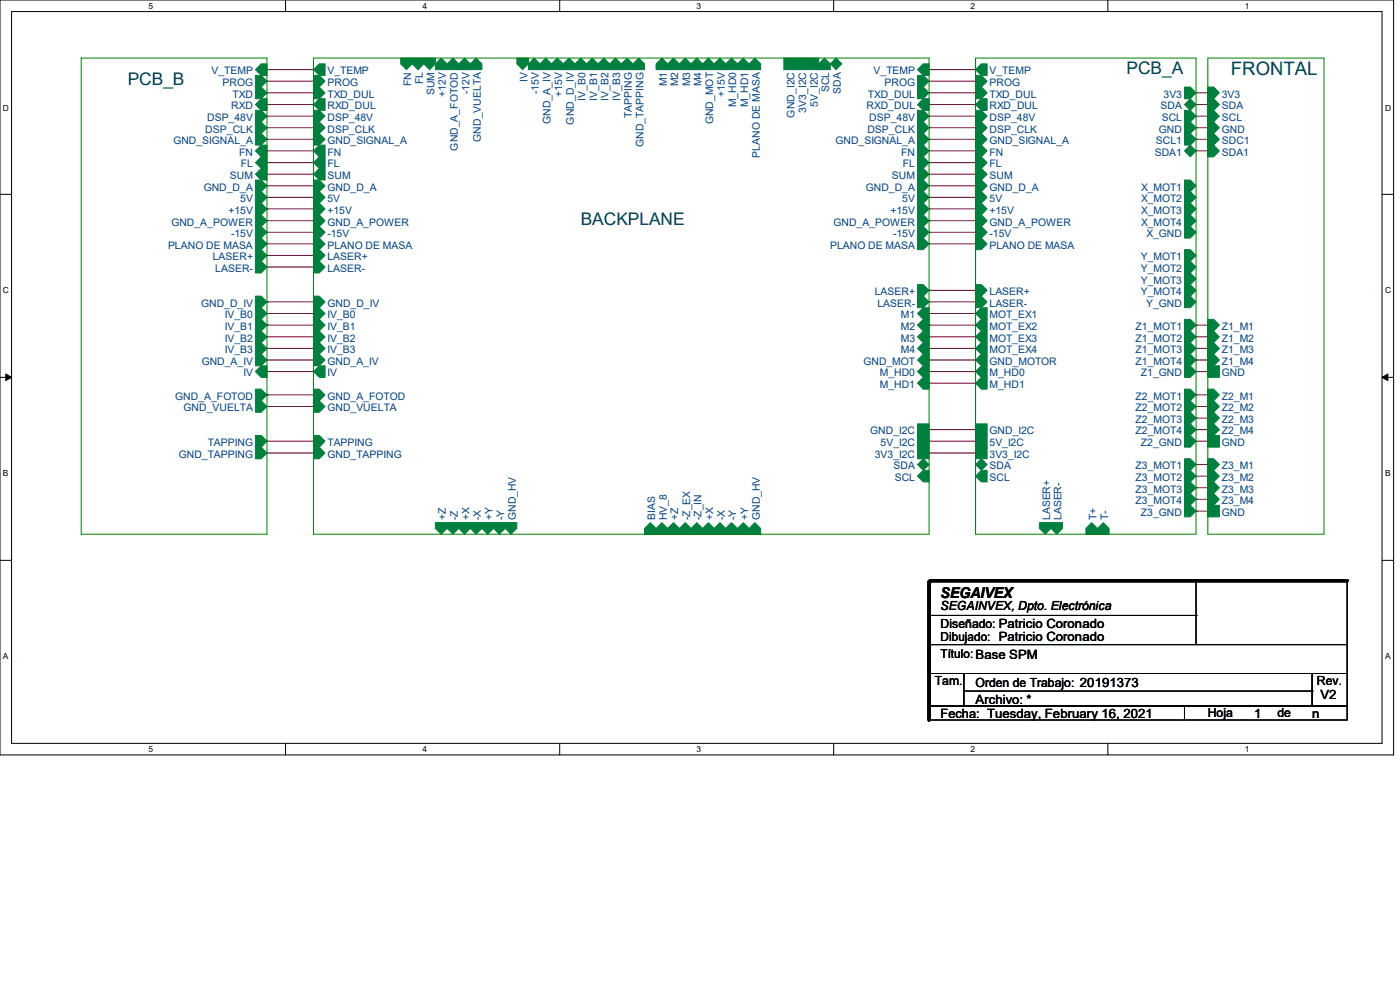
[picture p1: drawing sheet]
<svg xmlns="http://www.w3.org/2000/svg" width="297mm" height="210mm" viewBox="0 0 297 210" stroke-linecap="round" stroke-linejoin="round" font-family="sans-serif">
<path d="M0 0h295.7v160.1h-295.7zM2.5 2.5h290.7v155.2h-290.7z" fill="none" stroke="#000" stroke-width=".21"/>
<g fill="#fff">
<path d="M31.5 .3h1v1.9h-1z"/>
<path d="M31.5 157.9h1v2h-1z"/>
</g>
<path d="M60.6 0v2.5M60.6 157.7v2.4" fill="none" stroke="#000" stroke-width=".21"/>
<g fill="#fff">
<path d="M89.6 .3h1v1.9h-1z"/>
<path d="M89.6 157.9h1v2h-1z"/>
</g>
<path d="M118.7 0v2.5M118.7 157.7v2.4" fill="none" stroke="#000" stroke-width=".21"/>
<g fill="#fff">
<path d="M147.8 .3h1v1.9h-1z"/>
<path d="M147.8 157.9h1v2h-1z"/>
</g>
<path d="M176.9 0v2.5M176.9 157.7v2.4" fill="none" stroke="#000" stroke-width=".21"/>
<g fill="#fff">
<path d="M205.9 .3h1v1.9h-1z"/>
<path d="M205.9 157.9h1v2h-1z"/>
</g>
<path d="M235 0v2.5M235 157.7v2.4" fill="none" stroke="#000" stroke-width=".21"/>
<g fill="#fff">
<path d="M264.1 .3h.9v1.9h-.9z"/>
<path d="M264.1 157.9h.9v2h-.9z"/>
<path d="M.6 21.8h1.3v2h-1.3z"/>
<path d="M293.8 21.8h1.3v2h-1.3z"/>
<path d="M.6 60.6h1.3v2h-1.3z"/>
<path d="M293.8 60.6h1.3v2h-1.3z"/>
</g>
<path d="M0 41.2h2.5M293.2 41.2h2.5" fill="none" stroke="#000" stroke-width=".21"/>
<g fill="#fff">
<path d="M.6 99.4h1.2v2h-1.2z"/>
<path d="M293.8 99.4h1.2v2h-1.2z"/>
</g>
<path d="M0 80.1h2.5M293.2 80.1h2.5" fill="none" stroke="#000" stroke-width=".21"/>
<path d="M1.2 79.3l1.3 .8-1.3 .6zM293.2 80.1l1.2-.8v1.4z" fill="#000" stroke="#000" stroke-width=".21"/>
<g fill="#fff">
<path d="M.6 138.3h1.2v2h-1.2z"/>
<path d="M293.8 138.3h1.2v2h-1.2z"/>
</g>
<g fill="none" stroke="#000" stroke-width=".21">
<path d="M0 118.9h2.5M293.2 118.9h2.5M196.8 136.7h89v6.2h-89zM197.1 123.2h88.7v13.5h-88.7zM197.1 130.6h56.6M253.7 130.6h.1M253.7 136.7h.1M253.7 123.2v13.5M197.1 142.9h7.4v6.9h-7.4zM197.1 149.8h54.2v2.9h-54.2zM204.5 142.9h73.9v6.9h-73.9zM204.5 146.6h73.9"/>
<path d="M251.3 149.8h34.5v2.9h-34.5zM278.4 142.9h7.4v6.9h-7.4zM278.4 146.6h.1"/>
</g>
<g fill="none" stroke="#800040" stroke-width=".21">
<path d="M56.6 14.8h.1M56.6 19.7h.1M56.6 17.2h.1M56.6 14.8h9.9M56.6 19.7h9.9M56.6 17.2h9.9M197.1 14.8h.1M197.1 19.7h.1M197.1 17.2h.1M197.1 14.8h9.9M197.1 19.7h9.9M197.1 17.2h9.9"/>
<path d="M253.7 19.7h.1M253.7 19.7h2.5M56.6 34.5h.1M56.6 24.6h.1M56.6 27.1h.1M56.6 32h.1M56.6 37h.1M56.6 22.2h.1M56.6 39.4h.1M56.6 29.5h.1M56.6 34.5h9.9M56.6 24.6h9.9"/>
<path d="M56.6 27.1h9.9M56.6 32h9.9M56.6 37h9.9M56.6 22.2h9.9M56.6 39.4h9.9M56.6 29.5h9.9M197.1 34.5h.1M197.1 32h.1M197.1 37h.1M197.1 24.6h.1M197.1 27.1h.1M197.1 22.2h.1"/>
<path d="M197.1 39.4h.1M197.1 29.5h.1M197.1 34.5h9.9M197.1 24.6h9.9M197.1 27.1h9.9M197.1 32h9.9M197.1 37h9.9M197.1 22.2h9.9M197.1 39.4h9.9M197.1 29.5h9.9M253.7 22.2h.1M253.7 24.6h.1"/>
<path d="M253.7 27.1h.1M253.7 29.5h.1M253.7 32h.1M253.7 24.6h2.5M253.7 27.1h2.5M253.7 32h2.5M253.7 22.2h2.5M253.7 29.5h2.5M56.6 41.9h.1M56.6 49.3h.1M56.6 44.3h.1M56.6 46.8h.1"/>
<path d="M56.6 51.7h.1M56.6 54.2h.1M56.6 56.6h.1M56.6 41.9h9.9M56.6 49.3h9.9M56.6 44.3h9.9M56.6 46.8h9.9M56.6 51.7h9.9M56.6 54.2h9.9M56.6 56.6h9.9M197.1 49.3h.1M197.1 41.9h.1"/>
<path d="M197.1 44.3h.1M197.1 46.8h.1M197.1 51.7h.1M197.1 41.9h9.9M197.1 49.3h9.9M197.1 44.3h9.9M197.1 46.8h9.9M197.1 51.7h9.9M56.6 64.1h.1M56.6 71.5h.1M56.6 66.5h.1M56.6 78.8h.1"/>
<path d="M56.6 69h.1M56.6 76.4h.1M56.6 73.9h.1M56.6 64.1h9.9M56.6 71.5h9.9M56.6 66.5h9.9M56.6 78.8h9.9M56.6 69h9.9M56.6 76.4h9.9M56.6 73.9h9.9M197.1 66.5h.1M197.1 69h.1"/>
<path d="M197.1 71.5h.1M197.1 73.9h.1M197.1 76.4h.1M197.1 78.8h.1M197.1 64.1h.1M197.1 61.6h.1M197.1 64.1h9.9M197.1 71.5h9.9M197.1 66.5h9.9M197.1 78.8h9.9M197.1 69h9.9M197.1 76.4h9.9"/>
<path d="M197.1 73.9h9.9M197.1 61.6h9.9M253.7 69h.1M253.7 71.5h.1M253.7 73.9h.1M253.7 76.4h.1M253.7 78.8h.1M253.7 71.5h2.5M253.7 78.8h2.5M253.7 69h2.5M253.7 76.4h2.5M253.7 73.9h2.5"/>
<path d="M56.6 86.2h.1M56.6 83.8h.1M56.6 93.6h.1M56.6 96.1h.1M56.6 86.2h9.9M56.6 83.8h9.9M56.6 93.6h9.9M56.6 96.1h9.9M197.1 81.3h.1M197.1 91.1h.1M197.1 93.6h.1M197.1 96.1h.1"/>
<path d="M197.1 93.6h9.9M197.1 96.1h9.9M197.1 81.3h9.9M197.1 91.1h9.9M253.7 83.8h.1M253.7 86.2h.1M253.7 88.7h.1M253.7 91.1h.1M253.7 93.6h.1M253.7 98.6h.1M253.7 86.2h2.5M253.7 83.8h2.5"/>
<path d="M253.7 93.6h2.5M253.7 88.7h2.5M253.7 91.1h2.5M253.7 98.6h2.5M253.7 103.5h.1M253.7 108.4h.1M253.7 105.9h.1M253.7 101h.1M253.7 103.5h2.5M253.7 108.4h2.5M253.7 105.9h2.5M253.7 101h2.5"/>
</g>
<path d="M197.1 123.4v29.3M197.4 123.2h88.4" fill="none" stroke="#000" stroke-width=".72"/>
<g fill="#000">
<circle cx="197.1" cy="123.4" r=".36"/>
<circle cx="197.4" cy="123.2" r=".36"/>
</g>
<g fill="#008040" stroke="#008040" stroke-width=".21">
<path d="M207 66.5l1.2-1.2h1.2v2.4h-1.2z" fill-rule="evenodd"/>
<path d="M207 69l1.2-1.3h1.2v2.5h-1.2z" fill-rule="evenodd"/>
<path d="M207 71.5l1.2-1.3h1.2v2.5h-1.2z" fill-rule="evenodd"/>
<path d="M207 73.9l1.2-1.2h1.2v2.4h-1.2z" fill-rule="evenodd"/>
<path d="M207 33.3h1.2l1.2 1.2-1.2 1.2h-1.2z" fill-rule="evenodd"/>
<path d="M207 30.8h1.2l1.2 1.2-1.2 1.3h-1.2z" fill-rule="evenodd"/>
<path d="M207 35.7h1.2l1.2 1.3-1.2 1.2h-1.2z" fill-rule="evenodd"/>
<path d="M207 48h1.2l1.2 1.3-1.2 1.2h-1.2z" fill-rule="evenodd"/>
<path d="M207 40.6h1.2l1.2 1.3-1.2 1.2h-1.2z" fill-rule="evenodd"/>
<path d="M207 43.1h1.2l1.2 1.2-1.2 1.3h-1.2z" fill-rule="evenodd"/>
<path d="M207 23.4h1.2l1.2 1.2-1.2 1.3h-1.2z" fill-rule="evenodd"/>
<path d="M207 25.9h1.2l1.2 1.2-1.2 1.2h-1.2z" fill-rule="evenodd"/>
<path d="M207 14.8l1.2-1.3h1.2v2.5h-1.2z" fill-rule="evenodd"/>
<path d="M207 76.4l1.2-1.3h1.2v2.5h-1.2z" fill-rule="evenodd"/>
<path d="M207 78.8l1.2-1.2h1.2v2.5h-1.2z" fill-rule="evenodd"/>
<path d="M207 81.3l1.2-1.2h1.2v2.4h-1.2z" fill-rule="evenodd"/>
<path d="M251.3 18.5h1.2l1.2 1.2-1.2 1.3h-1.2z" fill-rule="evenodd"/>
<path d="M251.3 25.9h1.2l1.2 1.2-1.2 1.2h-1.2z" fill-rule="evenodd"/>
<path d="M251.3 23.4h1.2l1.2 1.2-1.2 1.3h-1.2z" fill-rule="evenodd"/>
<path d="M251.3 22.2l1.2-1.2 1.2 1.2-1.2 1.2z" fill-rule="evenodd"/>
<path d="M207 18.5h1.2l1.2 1.2-1.2 1.3h-1.2z" fill-rule="evenodd"/>
<path d="M207 22.2l1.2-1.2h1.2v2.4h-1.2z" fill-rule="evenodd"/>
<path d="M251.3 53h1.2l1.2 1.2-1.2 1.2h-1.2z" fill-rule="evenodd"/>
<path d="M251.3 55.4h1.2l1.2 1.2-1.2 1.3h-1.2z" fill-rule="evenodd"/>
<path d="M251.3 57.9h1.2l1.2 1.2-1.2 1.3h-1.2z" fill-rule="evenodd"/>
<path d="M251.3 60.4h1.2l1.2 1.2-1.2 1.2h-1.2z" fill-rule="evenodd"/>
<path d="M251.3 62.8h1.2l1.2 1.3-1.2 1.2h-1.2z" fill-rule="evenodd"/>
<path d="M251.3 38.2h1.2l1.2 1.2-1.2 1.2h-1.2z" fill-rule="evenodd"/>
<path d="M251.3 40.6h1.2l1.2 1.3-1.2 1.2h-1.2z" fill-rule="evenodd"/>
<path d="M251.3 43.1h1.2l1.2 1.2-1.2 1.3h-1.2z" fill-rule="evenodd"/>
<path d="M251.3 45.6h1.2l1.2 1.2-1.2 1.2h-1.2z" fill-rule="evenodd"/>
<path d="M251.3 48h1.2l1.2 1.3-1.2 1.2h-1.2z" fill-rule="evenodd"/>
<path d="M251.3 82.5h1.2l1.2 1.3-1.2 1.2h-1.2z" fill-rule="evenodd"/>
<path d="M251.3 85h1.2l1.2 1.2-1.2 1.3h-1.2z" fill-rule="evenodd"/>
<path d="M251.3 87.5h1.2l1.2 1.2-1.2 1.2h-1.2z" fill-rule="evenodd"/>
<path d="M251.3 89.9h1.2l1.2 1.2-1.2 1.3h-1.2z" fill-rule="evenodd"/>
<path d="M251.3 92.4h1.2l1.2 1.2-1.2 1.3h-1.2z" fill-rule="evenodd"/>
<path d="M251.3 97.3h1.2l1.2 1.3-1.2 1.2h-1.2z" fill-rule="evenodd"/>
<path d="M251.3 99.8h1.2l1.2 1.2-1.2 1.2h-1.2z" fill-rule="evenodd"/>
<path d="M251.3 102.2h1.2l1.2 1.3-1.2 1.2h-1.2z" fill-rule="evenodd"/>
<path d="M251.3 104.7h1.2l1.2 1.2-1.2 1.3h-1.2z" fill-rule="evenodd"/>
<path d="M251.3 107.2h1.2l1.2 1.2-1.2 1.2h-1.2z" fill-rule="evenodd"/>
<path d="M251.3 67.7h1.2l1.2 1.3-1.2 1.2h-1.2z" fill-rule="evenodd"/>
<path d="M251.3 70.2h1.2l1.2 1.3-1.2 1.2h-1.2z" fill-rule="evenodd"/>
<path d="M251.3 72.7h1.2l1.2 1.2-1.2 1.2h-1.2z" fill-rule="evenodd"/>
<path d="M251.3 75.1h1.2l1.2 1.3-1.2 1.2h-1.2z" fill-rule="evenodd"/>
<path d="M251.3 77.6h1.2l1.2 1.2-1.2 1.3h-1.2z" fill-rule="evenodd"/>
<path d="M207 16h1.2l1.2 1.2-1.2 1.3h-1.2z" fill-rule="evenodd"/>
<path d="M207 38.2h1.2l1.2 1.2-1.2 1.2h-1.2z" fill-rule="evenodd"/>
<path d="M207 28.3h1.2l1.2 1.2-1.2 1.3h-1.2z" fill-rule="evenodd"/>
<path d="M207 45.6h1.2l1.2 1.2-1.2 1.2h-1.2z" fill-rule="evenodd"/>
<path d="M207 62.8h1.2l1.2 1.3-1.2 1.2h-1.2z" fill-rule="evenodd"/>
<path d="M207 60.4h1.2l1.2 1.2-1.2 1.2h-1.2z" fill-rule="evenodd"/>
<path d="M207 50.5h1.2l1.2 1.2-1.2 1.3h-1.2z" fill-rule="evenodd"/>
<path d="M230.4 112.1l1.2-1.2 1.2 1.2v1.2h-2.4z" fill-rule="evenodd"/>
<path d="M232.8 112.1l1.3-1.2 1.2 1.2v1.2h-2.5z" fill-rule="evenodd"/>
<path d="M251.3 32l1.2-1.2 1.2 1.2-1.2 1.3z" fill-rule="evenodd"/>
<path d="M251.3 28.3h1.2l1.2 1.2-1.2 1.3h-1.2z" fill-rule="evenodd"/>
<path d="M223 110.9h2.4v1.2l-1.2 1.2-1.2-1.2z" fill-rule="evenodd"/>
<path d="M220.5 110.9h2.5v1.2l-1.3 1.2-1.2-1.2z" fill-rule="evenodd"/>
<path d="M207 98.6l1.2-1.3 1.2 1.3-1.2 1.2z" fill-rule="evenodd"/>
<path d="M207 101l1.2-1.2h1.2v2.4h-1.2z" fill-rule="evenodd"/>
<path d="M207 89.9h2.4v2.5h-2.4z" fill-rule="evenodd"/>
<path d="M207 92.4h2.4v2.5h-2.4z" fill-rule="evenodd"/>
<path d="M207 94.9h2.4v2.4h-2.4z" fill-rule="evenodd"/>
<path d="M194.6 14.8l1.3-1.3h1.2v2.5h-1.2z" fill-rule="evenodd"/>
<path d="M194.6 45.6h1.3l1.2 1.2-1.2 1.2h-1.3z" fill-rule="evenodd"/>
<path d="M194.6 43.1h1.3l1.2 1.2-1.2 1.3h-1.3z" fill-rule="evenodd"/>
<path d="M194.6 48h1.3l1.2 1.3-1.2 1.2h-1.3z" fill-rule="evenodd"/>
<path d="M194.6 40.6h1.3l1.2 1.3-1.2 1.2h-1.3z" fill-rule="evenodd"/>
<path d="M194.6 18.5h1.3l1.2 1.2-1.2 1.3h-1.3z" fill-rule="evenodd"/>
<path d="M194.6 22.2l1.3-1.2h1.2v2.4h-1.2z" fill-rule="evenodd"/>
<path d="M194.6 30.8h1.3l1.2 1.2-1.2 1.3h-1.3z" fill-rule="evenodd"/>
<path d="M194.6 23.4h1.3l1.2 1.2-1.2 1.3h-1.3z" fill-rule="evenodd"/>
<path d="M194.6 25.9h1.3l1.2 1.2-1.2 1.2h-1.3z" fill-rule="evenodd"/>
<path d="M194.6 35.7h1.3l1.2 1.3-1.2 1.2h-1.3z" fill-rule="evenodd"/>
<path d="M194.6 62.8h1.3l1.2 1.3-1.2 1.2h-1.3z" fill-rule="evenodd"/>
<path d="M194.6 60.4h1.3l1.2 1.2-1.2 1.2h-1.3z" fill-rule="evenodd"/>
<path d="M66.5 40.6h1.2l1.3 1.3-1.3 1.2h-1.2z" fill-rule="evenodd"/>
<path d="M66.5 48h1.2l1.3 1.3-1.3 1.2h-1.2z" fill-rule="evenodd"/>
<path d="M66.5 43.1h1.2l1.3 1.2-1.3 1.3h-1.2z" fill-rule="evenodd"/>
<path d="M66.5 70.2h1.2l1.3 1.3-1.3 1.2h-1.2z" fill-rule="evenodd"/>
<path d="M66.5 65.3h1.2l1.3 1.2-1.3 1.2h-1.2z" fill-rule="evenodd"/>
<path d="M66.5 55.4h1.2l1.3 1.2-1.3 1.3h-1.2z" fill-rule="evenodd"/>
<path d="M66.5 53h1.2l1.3 1.2-1.3 1.2h-1.2z" fill-rule="evenodd"/>
<path d="M66.5 67.7h1.2l1.3 1.3-1.3 1.2h-1.2z" fill-rule="evenodd"/>
<path d="M66.5 92.4h1.2l1.3 1.2-1.3 1.3h-1.2z" fill-rule="evenodd"/>
<path d="M66.5 18.5h1.2l1.3 1.2-1.3 1.3h-1.2z" fill-rule="evenodd"/>
<path d="M66.5 25.9h1.2l1.3 1.2-1.3 1.2h-1.2z" fill-rule="evenodd"/>
<path d="M66.5 23.4h1.2l1.3 1.2-1.3 1.3h-1.2z" fill-rule="evenodd"/>
<path d="M66.5 22.2l1.2-1.2h1.3v2.4h-1.3z" fill-rule="evenodd"/>
<path d="M66.5 45.6h1.2l1.3 1.2-1.3 1.2h-1.2z" fill-rule="evenodd"/>
<path d="M66.5 14.8l1.2-1.3h1.3v2.5h-1.3z" fill-rule="evenodd"/>
<path d="M66.5 85h1.2l1.3 1.2-1.3 1.3h-1.2z" fill-rule="evenodd"/>
<path d="M194.6 33.3h1.3l1.2 1.2-1.2 1.2h-1.3z" fill-rule="evenodd"/>
<path d="M194.6 69l1.3-1.3h1.2v2.5h-1.2z" fill-rule="evenodd"/>
<path d="M194.6 73.9l1.3-1.2h1.2v2.4h-1.2z" fill-rule="evenodd"/>
<path d="M194.6 71.5l1.3-1.3h1.2v2.5h-1.2z" fill-rule="evenodd"/>
<path d="M194.6 66.5l1.3-1.2h1.2v2.4h-1.2z" fill-rule="evenodd"/>
<path d="M141.6 13.5l1.3-1.2 1.2 1.2v1.3h-2.5z" fill-rule="evenodd"/>
<path d="M140.4 12.3l1.2 1.2v1.3h-2.4v-1.3z" fill-rule="evenodd"/>
<path d="M147.8 12.3l1.3 1.2v1.3h-2.5v-1.3z" fill-rule="evenodd"/>
<path d="M144.1 13.5l1.3-1.2 1.2 1.2v1.3h-2.5z" fill-rule="evenodd"/>
<path d="M149.1 13.5l1.2-1.2 1.2 1.2v1.3h-2.4z" fill-rule="evenodd"/>
<path d="M99.8 13.5l1.2-1.2 1.2 1.2v1.3h-2.4z" fill-rule="evenodd"/>
<path d="M87.5 12.3h2.4v1.2l-1.2 1.3-1.2-1.3z" fill-rule="evenodd"/>
<path d="M89.9 12.3h2.5v1.2l-1.3 1.3-1.2-1.3z" fill-rule="evenodd"/>
<path d="M85 12.3h2.5v1.2l-1.3 1.3-1.2-1.3z" fill-rule="evenodd"/>
<path d="M66.5 32l1.2-1.2h1.3v2.5h-1.3z" fill-rule="evenodd"/>
<path d="M66.5 37l1.2-1.3h1.3v2.5h-1.3z" fill-rule="evenodd"/>
<path d="M66.5 34.5l1.2-1.2h1.3v2.4h-1.3z" fill-rule="evenodd"/>
<path d="M194.6 81.3l1.3-1.2h1.2v2.4h-1.2z" fill-rule="evenodd"/>
<path d="M194.6 78.8l1.3-1.2h1.2v2.5h-1.2z" fill-rule="evenodd"/>
<path d="M194.6 76.4l1.3-1.3h1.2v2.5h-1.2z" fill-rule="evenodd"/>
<path d="M92.4 13.5l1.2-1.2 1.3 1.2v1.3h-2.5z" fill-rule="evenodd"/>
<path d="M94.9 13.5l1.2-1.2 1.2 1.2v1.3h-2.4z" fill-rule="evenodd"/>
<path d="M97.3 13.5l1.3-1.2 1.2 1.2v1.3h-2.5z" fill-rule="evenodd"/>
<path d="M122 13.5l1.2-1.2 1.2 1.2v1.3h-2.4z" fill-rule="evenodd"/>
<path d="M124.4 13.5l1.2-1.2 1.3 1.2v1.3h-2.5z" fill-rule="evenodd"/>
<path d="M126.9 13.5l1.2-1.2 1.2 1.2v1.3h-2.4z" fill-rule="evenodd"/>
<path d="M131.8 13.5l1.3-1.2 1.2 1.2v1.3h-2.5z" fill-rule="evenodd"/>
<path d="M109.6 12.3h2.5v1.2l-1.2 1.3-1.3-1.3z" fill-rule="evenodd"/>
<path d="M67.7 77.6h1.3v2.5h-1.3l-1.2-1.3z" fill-rule="evenodd"/>
<path d="M66.5 82.5h1.2l1.3 1.3-1.3 1.2h-1.2z" fill-rule="evenodd"/>
<path d="M66.5 62.8h1.2l1.3 1.3-1.3 1.2h-1.2z" fill-rule="evenodd"/>
<path d="M66.5 75.1h1.2l1.3 1.3-1.3 1.2h-1.2z" fill-rule="evenodd"/>
<path d="M66.5 50.5h1.2l1.3 1.2-1.3 1.3h-1.2z" fill-rule="evenodd"/>
<path d="M119.5 13.5l1.2-1.2 1.3 1.2v1.3h-2.5z" fill-rule="evenodd"/>
<path d="M135.5 12.3l1.2 1.2v1.3h-2.4v-1.3z" fill-rule="evenodd"/>
<path d="M66.5 16h1.2l1.3 1.2-1.3 1.3h-1.2z" fill-rule="evenodd"/>
<path d="M112.1 13.5l1.2-1.2 1.3 1.2v1.3h-2.5z" fill-rule="evenodd"/>
<path d="M117 13.5l1.2-1.2 1.3 1.2v1.3h-2.5z" fill-rule="evenodd"/>
<path d="M114.6 13.5l1.2-1.2 1.2 1.2v1.3h-2.4z" fill-rule="evenodd"/>
<path d="M154 13.5l1.2-1.2 1.3 1.2v1.3h-2.5z" fill-rule="evenodd"/>
<path d="M156.5 13.5l1.2-1.2 1.2 1.2v1.3h-2.4z" fill-rule="evenodd"/>
<path d="M66.5 38.2h1.2l1.3 1.2-1.3 1.2h-1.2z" fill-rule="evenodd"/>
<path d="M194.6 38.2h1.3l1.2 1.2-1.2 1.2h-1.3z" fill-rule="evenodd"/>
<path d="M66.5 28.3h1.2l1.3 1.2-1.3 1.3h-1.2z" fill-rule="evenodd"/>
<path d="M194.6 28.3h1.3l1.2 1.2-1.2 1.3h-1.3z" fill-rule="evenodd"/>
<path d="M194.6 50.5h1.3l1.2 1.2-1.2 1.3h-1.3z" fill-rule="evenodd"/>
<path d="M66.5 94.9h1.2l1.3 1.2-1.3 1.2h-1.2z" fill-rule="evenodd"/>
<path d="M194.6 16h1.3l1.2 1.2-1.2 1.3h-1.3z" fill-rule="evenodd"/>
<path d="M158.9 13.5l1.2-1.2 1.3 1.2v1.3h-2.5z" fill-rule="evenodd"/>
<path d="M66.5 72.7h1.2l1.3 1.2-1.3 1.2h-1.2z" fill-rule="evenodd"/>
<path d="M129.3 13.5l1.3-1.2 1.2 1.2v1.3h-2.5z" fill-rule="evenodd"/>
<path d="M136.7 112.1l1.3-1.2 1.2 1.2v1.2h-2.5z" fill-rule="evenodd"/>
<path d="M141.6 112.1l1.3-1.2 1.2 1.2v1.2h-2.5z" fill-rule="evenodd"/>
<path d="M144.1 112.1l1.3-1.2 1.2 1.2v1.2h-2.5z" fill-rule="evenodd"/>
<path d="M147.8 110.9l1.3 1.2v1.2h-2.5v-1.2z" fill-rule="evenodd"/>
<path d="M149.1 112.1l1.2-1.2 1.2 1.2v1.2h-2.4z" fill-rule="evenodd"/>
<path d="M151.5 112.1l1.2-1.2 1.3 1.2v1.2h-2.5z" fill-rule="evenodd"/>
<path d="M154 112.1l1.2-1.2 1.3 1.2v1.2h-2.5z" fill-rule="evenodd"/>
<path d="M156.5 112.1l1.2-1.2 1.2 1.2v1.2h-2.4z" fill-rule="evenodd"/>
<path d="M158.9 112.1l1.2-1.2 1.3 1.2v1.2h-2.5z" fill-rule="evenodd"/>
<path d="M92.4 110.9h2.5v1.2l-1.3 1.2-1.2-1.2z" fill-rule="evenodd"/>
<path d="M94.9 110.9h2.4v1.2l-1.2 1.2-1.2-1.2z" fill-rule="evenodd"/>
<path d="M97.3 110.9h2.5v1.2l-1.2 1.2-1.3-1.2z" fill-rule="evenodd"/>
<path d="M99.8 110.9h2.4v1.2l-1.2 1.2-1.2-1.2z" fill-rule="evenodd"/>
<path d="M102.2 110.9h2.5v1.2l-1.2 1.2-1.3-1.2z" fill-rule="evenodd"/>
<path d="M104.7 110.9h2.5v1.2l-1.3 1.2-1.2-1.2z" fill-rule="evenodd"/>
<path d="M107.2 110.9h2.4v1.2l-1.2 1.2-1.2-1.2z" fill-rule="evenodd"/>
<path d="M151.5 13.5l1.2-1.2 1.3 1.2v1.3h-2.5z" fill-rule="evenodd"/>
<path d="M140.4 110.9l1.2 1.2v1.2h-2.4v-1.2z" fill-rule="evenodd"/>
<path d="M176.1 13.5l1.3-1.2 1.2 1.2-1.2 1.3z" fill-rule="evenodd"/>
<path d="M173.7 13.5l1.2-1.2 1.2 1.2v1.3h-2.4z" fill-rule="evenodd"/>
<path d="M171.2 12.3h2.5v2.5h-2.5z" fill-rule="evenodd"/>
<path d="M168.8 12.3h2.4v2.5h-2.4z" fill-rule="evenodd"/>
<path d="M166.3 12.3h2.5v2.5h-2.5z" fill-rule="evenodd"/>
<path d="M194.6 92.4h2.5v2.5h-2.5z" fill-rule="evenodd"/>
<path d="M194.6 94.9h2.5v2.4h-2.5z" fill-rule="evenodd"/>
<path d="M194.6 89.9h2.5v2.5h-2.5z" fill-rule="evenodd"/>
<path d="M194.6 98.6l1.3-1.3 1.2 1.3-1.2 1.2z" fill-rule="evenodd"/>
<path d="M194.6 101l1.3-1.2h1.2v2.4h-1.2z" fill-rule="evenodd"/>
<path d="M54.2 85h1.2l1.2 1.2-1.2 1.3h-1.2z" fill-rule="evenodd"/>
<path d="M54.2 34.5l1.2-1.2h1.2v2.4h-1.2z" fill-rule="evenodd"/>
<path d="M54.2 82.5h1.2l1.2 1.3-1.2 1.2h-1.2z" fill-rule="evenodd"/>
<path d="M54.2 23.4h1.2l1.2 1.2-1.2 1.3h-1.2z" fill-rule="evenodd"/>
<path d="M54.2 25.9h1.2l1.2 1.2-1.2 1.2h-1.2z" fill-rule="evenodd"/>
<path d="M54.2 62.8h1.2l1.2 1.3-1.2 1.2h-1.2z" fill-rule="evenodd"/>
<path d="M54.2 40.6h1.2l1.2 1.3-1.2 1.2h-1.2z" fill-rule="evenodd"/>
<path d="M54.2 48h1.2l1.2 1.3-1.2 1.2h-1.2z" fill-rule="evenodd"/>
<path d="M54.2 43.1h1.2l1.2 1.2-1.2 1.3h-1.2z" fill-rule="evenodd"/>
<path d="M54.2 70.2h1.2l1.2 1.3-1.2 1.2h-1.2z" fill-rule="evenodd"/>
<path d="M54.2 65.3h1.2l1.2 1.2-1.2 1.2h-1.2z" fill-rule="evenodd"/>
<path d="M55.4 77.6h1.2v2.5h-1.2l-1.2-1.3z" fill-rule="evenodd"/>
<path d="M54.2 67.7h1.2l1.2 1.3-1.2 1.2h-1.2z" fill-rule="evenodd"/>
<path d="M54.2 14.8l1.2-1.3h1.2v2.5h-1.2z" fill-rule="evenodd"/>
<path d="M54.2 45.6h1.2l1.2 1.2-1.2 1.2h-1.2z" fill-rule="evenodd"/>
<path d="M54.2 50.5h1.2l1.2 1.2-1.2 1.3h-1.2z" fill-rule="evenodd"/>
<path d="M54.2 32l1.2-1.2h1.2v2.5h-1.2z" fill-rule="evenodd"/>
<path d="M54.2 37l1.2-1.3h1.2v2.5h-1.2z" fill-rule="evenodd"/>
<path d="M54.2 92.4h1.2l1.2 1.2-1.2 1.3h-1.2z" fill-rule="evenodd"/>
<path d="M54.2 75.1h1.2l1.2 1.3-1.2 1.2h-1.2z" fill-rule="evenodd"/>
<path d="M54.2 53h1.2l1.2 1.2-1.2 1.2h-1.2z" fill-rule="evenodd"/>
<path d="M54.2 55.4h1.2l1.2 1.2-1.2 1.3h-1.2z" fill-rule="evenodd"/>
<path d="M54.2 18.5h1.2l1.2 1.2-1.2 1.3h-1.2z" fill-rule="evenodd"/>
<path d="M54.2 22.2l1.2-1.2h1.2v2.4h-1.2z" fill-rule="evenodd"/>
<path d="M54.2 16h1.2l1.2 1.2-1.2 1.3h-1.2z" fill-rule="evenodd"/>
<path d="M54.2 38.2h1.2l1.2 1.2-1.2 1.2h-1.2z" fill-rule="evenodd"/>
<path d="M54.2 28.3h1.2l1.2 1.2-1.2 1.3h-1.2z" fill-rule="evenodd"/>
<path d="M54.2 94.9h1.2l1.2 1.2-1.2 1.2h-1.2z" fill-rule="evenodd"/>
<path d="M54.2 72.7h1.2l1.2 1.2-1.2 1.2h-1.2z" fill-rule="evenodd"/>
<path d="M256.2 77.6h2.5v2.5h-2.5z" fill-rule="evenodd"/>
<path d="M256.2 82.5h1.3l1.2 1.3-1.2 1.2h-1.3z" fill-rule="evenodd"/>
<path d="M256.2 85h1.3l1.2 1.2-1.2 1.3h-1.3z" fill-rule="evenodd"/>
<path d="M256.2 87.5h1.3l1.2 1.2-1.2 1.2h-1.3z" fill-rule="evenodd"/>
<path d="M256.2 89.9h1.3l1.2 1.2-1.2 1.3h-1.3z" fill-rule="evenodd"/>
<path d="M256.2 67.7h1.3l1.2 1.3-1.2 1.2h-1.3z" fill-rule="evenodd"/>
<path d="M256.2 70.2h1.3l1.2 1.3-1.2 1.2h-1.3z" fill-rule="evenodd"/>
<path d="M256.2 72.7h1.3l1.2 1.2-1.2 1.2h-1.3z" fill-rule="evenodd"/>
<path d="M256.2 75.1h1.3l1.2 1.3-1.2 1.2h-1.3z" fill-rule="evenodd"/>
<path d="M256.2 97.3h1.3l1.2 1.3-1.2 1.2h-1.3z" fill-rule="evenodd"/>
<path d="M256.2 99.8h1.3l1.2 1.2-1.2 1.2h-1.3z" fill-rule="evenodd"/>
<path d="M256.2 102.2h1.3l1.2 1.3-1.2 1.2h-1.3z" fill-rule="evenodd"/>
<path d="M256.2 104.7h1.3l1.2 1.2-1.2 1.3h-1.3z" fill-rule="evenodd"/>
<path d="M256.2 107.2h2.5v2.4h-2.5z" fill-rule="evenodd"/>
<path d="M256.2 92.4h2.5v2.5h-2.5z" fill-rule="evenodd"/>
<path d="M256.2 18.5h1.3l1.2 1.2-1.2 1.3h-1.3z" fill-rule="evenodd"/>
<path d="M256.2 21h1.3l1.2 1.2-1.2 1.2h-1.3z" fill-rule="evenodd"/>
<path d="M256.2 28.3h1.3l1.2 1.2-1.2 1.3h-1.3z" fill-rule="evenodd"/>
<path d="M256.2 30.8h1.3l1.2 1.2-1.2 1.3h-1.3z" fill-rule="evenodd"/>
<path d="M256.2 25.9h1.3l1.2 1.2-1.2 1.2h-1.3z" fill-rule="evenodd"/>
<path d="M256.2 23.4h1.3l1.2 1.2-1.2 1.3h-1.3z" fill-rule="evenodd"/>
</g>
<path d="M17.2 12.3h39.4v101h-39.4zM66.5 12.3h130.6v101h-130.6zM207 12.3h46.7v101h-46.7zM256.2 12.3h24.7v101h-24.7z" fill="none" stroke="#008000" stroke-width=".21"/>
<text font-size="3.9" fill="#004040" x="261.2" y="15.9">FRONTAL</text>
<g font-size="3.7" fill="#004040">
<text x="239" y="15.6">PCB_A</text>
<text x="27.1" y="18.1">PCB_B</text>
<text x="123.2" y="47.6">BACKPLANE</text>
</g>
<text font-size="3.2" x="199.6" y="126.8">SEGAIVEX</text>
<g font-size="2.7">
<text x="199.6" y="129.5">SEGAINVEX, Dpto. Electrónica</text>
<text x="199.6" y="133.2">Diseñado: Patricio Coronado</text>
<text x="198.3" y="145.3">Tam.</text>
<text x="207" y="145.8">Orden de Trabajo: 20191373</text>
<text x="207" y="149.3">Archivo: *</text>
<text x="279.4" y="145.3">Rev.</text>
<text x="280.1" y="148.3">V2</text>
<text x="199.6" y="152.2">Fecha: Tuesday, February 16, 2021</text>
<text x="256.2" y="152.2">Hoja</text>
<text x="266.1" y="152.2">1</text>
<text x="271" y="152.2">de</text>
<text x="278.4" y="152.2">n</text>
</g>
<g font-size="2.6">
<text x="199.6" y="135.9">Dibujado: Patricio Coronado</text>
<text x="199.6" y="139.6">Título: Base SPM</text>
</g>
<g font-size="2.2" fill="#004080">
<text x="44.9" y="15.8">V_TEMP</text>
<text x="69.5" y="15.8">V_TEMP</text>
<text x="89.7" y="17.9" transform="rotate(-90 89.7 17.9)">FL</text>
<text x="111.9" y="17.4" transform="rotate(-90 111.9 17.4)">IV</text>
<text x="185.3" y="15.8">V_TEMP</text>
<text x="209.9" y="15.8">V_TEMP</text>
<text x="47.2" y="18.2">PROG</text>
<text x="49.1" y="23.2">RXD</text>
<text x="49.4" y="20.7">TXD</text>
<text x="69.5" y="20.7">TXD_DUL</text>
<text x="69.5" y="23.2">RXD_DUL</text>
<text x="69.5" y="18.2">PROG</text>
<text x="87.3" y="18.2" transform="rotate(-90 87.3 18.2)">FN</text>
<text x="92.2" y="20.2" transform="rotate(-90 92.2 20.2)">SUM</text>
<text x="94.6" y="20.5" transform="rotate(-90 94.6 20.5)">+12V</text>
<text x="99.6" y="19.9" transform="rotate(-90 99.6 19.9)">-12V</text>
<text x="114.3" y="19.9" transform="rotate(-90 114.3 19.9)">-15V</text>
<text x="119.3" y="20.5" transform="rotate(-90 119.3 20.5)">+15V</text>
<text x="124.2" y="21.3" transform="rotate(-90 124.2 21.3)">IV_B0</text>
<text x="126.7" y="21.3" transform="rotate(-90 126.7 21.3)">IV_B1</text>
<text x="129.1" y="21.3" transform="rotate(-90 129.1 21.3)">IV_B2</text>
<text x="131.6" y="21.3" transform="rotate(-90 131.6 21.3)">IV_B3</text>
<text x="141.4" y="18.3" transform="rotate(-90 141.4 18.3)">M1</text>
<text x="143.9" y="18.3" transform="rotate(-90 143.9 18.3)">M2</text>
<text x="146.4" y="18.3" transform="rotate(-90 146.4 18.3)">M3</text>
<text x="148.8" y="18.3" transform="rotate(-90 148.8 18.3)">M4</text>
<text x="153.8" y="20.5" transform="rotate(-90 153.8 20.5)">+15V</text>
<text x="156.2" y="22.8" transform="rotate(-90 156.2 22.8)">M_HD0</text>
<text x="158.7" y="22.8" transform="rotate(-90 158.7 22.8)">M_HD1</text>
<text x="171" y="23.9" transform="rotate(-90 171 23.9)">3V3_I2C</text>
<text x="173.5" y="22.7" transform="rotate(-90 173.5 22.7)">5V_I2C</text>
<text x="175.9" y="19.6" transform="rotate(-90 175.9 19.6)">SCL</text>
<text x="178.4" y="19.9" transform="rotate(-90 178.4 19.9)">SDA</text>
<text x="183.9" y="23.2">RXD_DUL</text>
<text x="184.1" y="20.7">TXD_DUL</text>
<text x="187.7" y="18.2">PROG</text>
<text x="209.9" y="20.7">TXD_DUL</text>
<text x="209.9" y="23.2">RXD_DUL</text>
<text x="209.9" y="18.2">PROG</text>
<text x="246.2" y="23.2">SDA</text>
<text x="246.8" y="20.7">3V3</text>
<text x="259.2" y="20.7">3V3</text>
<text x="259.2" y="23.2">SDA</text>
<text x="43.6" y="28.1">DSP_CLK</text>
<text x="43.9" y="25.7">DSP_48V</text>
<text x="69.5" y="28.1">DSP_CLK</text>
<text x="69.5" y="25.7">DSP_48V</text>
<text x="116.8" y="26.3" transform="rotate(-90 116.8 26.3)">GND_A_IV</text>
<text x="121.8" y="26.4" transform="rotate(-90 121.8 26.4)">GND_D_IV</text>
<text x="134.1" y="25.1" transform="rotate(-90 134.1 25.1)">TAPPING</text>
<text x="151.3" y="26.4" transform="rotate(-90 151.3 26.4)">GND_MOT</text>
<text x="168.5" y="24.9" transform="rotate(-90 168.5 24.9)">GND_I2C</text>
<text x="184" y="28.1">DSP_CLK</text>
<text x="184.4" y="25.7">DSP_48V</text>
<text x="209.9" y="25.7">DSP_48V</text>
<text x="209.9" y="28.1">DSP_CLK</text>
<text x="245.9" y="28.1">GND</text>
<text x="246.5" y="25.7">SCL</text>
<text x="259.2" y="28.1">GND</text>
<text x="259.2" y="25.7">SCL</text>
<text x="36.8" y="30.6">GND_SIGNAL_A</text>
<text x="50.7" y="33">FN</text>
<text x="51.1" y="35.5">FL</text>
<text x="69.5" y="33">FN</text>
<text x="69.5" y="35.5">FL</text>
<text x="69.5" y="30.6">GND_SIGNAL_A</text>
<text x="97.1" y="32" transform="rotate(-90 97.1 32)">GND_A_FOTOD</text>
<text x="102" y="30.1" transform="rotate(-90 102 30.1)">GND_VUELTA</text>
<text x="136.5" y="31.2" transform="rotate(-90 136.5 31.2)">GND_TAPPING</text>
<text x="161.2" y="33.4" transform="rotate(-90 161.2 33.4)">PLANO DE MASA</text>
<text x="177.2" y="30.6">GND_SIGNAL_A</text>
<text x="191.2" y="33">FN</text>
<text x="191.6" y="35.5">FL</text>
<text x="209.9" y="35.5">FL</text>
<text x="209.9" y="33">FN</text>
<text x="209.9" y="30.6">GND_SIGNAL_A</text>
<text x="245" y="33">SDA1</text>
<text x="245.2" y="30.6">SCL1</text>
<text x="259.2" y="30.6">SDC1</text>
<text x="259.2" y="33">SDA1</text>
<text x="43.2" y="40.4">GND_D_A</text>
<text x="48.8" y="38">SUM</text>
<text x="69.5" y="38">SUM</text>
<text x="69.5" y="40.4">GND_D_A</text>
<text x="183.7" y="40.4">GND_D_A</text>
<text x="189.2" y="38">SUM</text>
<text x="209.9" y="38">SUM</text>
<text x="209.9" y="40.4">GND_D_A</text>
<text x="242.1" y="40.4">X_MOT1</text>
<text x="36.4" y="47.8">GND_A_POWER</text>
<text x="48.5" y="45.3">+15V</text>
<text x="51" y="42.9">5V</text>
<text x="69.5" y="42.9">5V</text>
<text x="69.5" y="45.3">+15V</text>
<text x="69.5" y="47.8">GND_A_POWER</text>
<text x="176.8" y="47.8">GND_A_POWER</text>
<text x="188.9" y="45.3">+15V</text>
<text x="191.4" y="42.9">5V</text>
<text x="209.9" y="42.9">5V</text>
<text x="209.9" y="45.3">+15V</text>
<text x="209.9" y="47.8">GND_A_POWER</text>
<text x="242.1" y="42.9">X_MOT2</text>
<text x="242.1" y="45.3">X_MOT3</text>
<text x="242.1" y="47.8">X_MOT4</text>
<text x="35.6" y="52.7">PLANO DE MASA</text>
<text x="49" y="50.3">-15V</text>
<text x="69.5" y="50.3">-15V</text>
<text x="69.5" y="52.7">PLANO DE MASA</text>
<text x="176.1" y="52.7">PLANO DE MASA</text>
<text x="189.5" y="50.3">-15V</text>
<text x="209.9" y="50.3">-15V</text>
<text x="209.9" y="52.7">PLANO DE MASA</text>
<text x="243.2" y="50.3">X_GND</text>
<text x="45.1" y="55.2">LASER+</text>
<text x="45.7" y="57.7">LASER-</text>
<text x="69.5" y="57.7">LASER-</text>
<text x="69.5" y="55.2">LASER+</text>
<text x="242" y="55.2">Y_MOT1</text>
<text x="242" y="57.7">Y_MOT2</text>
<text x="42.7" y="65.1">GND_D_IV</text>
<text x="69.5" y="65.1">GND_D_IV</text>
<text x="185.6" y="62.6">LASER+</text>
<text x="186.1" y="65.1">LASER-</text>
<text x="209.9" y="65.1">LASER-</text>
<text x="209.9" y="62.6">LASER+</text>
<text x="242" y="60.2">Y_MOT3</text>
<text x="242" y="62.6">Y_MOT4</text>
<text x="243.2" y="65.1">Y_GND</text>
<text x="47.7" y="67.5">IV_B0</text>
<text x="47.7" y="70">IV_B1</text>
<text x="69.5" y="67.5">IV_B0</text>
<text x="69.5" y="70">IV_B1</text>
<text x="191.1" y="70">M2</text>
<text x="191.1" y="67.5">M1</text>
<text x="209.9" y="67.5">MOT_EX1</text>
<text x="209.9" y="70">MOT_EX2</text>
<text x="240.9" y="70">Z1_MOT1</text>
<text x="259.2" y="70">Z1_M1</text>
<text x="42.8" y="77.4">GND_A_IV</text>
<text x="47.7" y="72.5">IV_B2</text>
<text x="47.7" y="74.9">IV_B3</text>
<text x="69.5" y="72.5">IV_B2</text>
<text x="69.5" y="77.4">GND_A_IV</text>
<text x="69.5" y="74.9">IV_B3</text>
<text x="183.2" y="77.4">GND_MOT</text>
<text x="191.1" y="74.9">M4</text>
<text x="191.1" y="72.5">M3</text>
<text x="209.9" y="72.5">MOT_EX3</text>
<text x="209.9" y="74.9">MOT_EX4</text>
<text x="209.9" y="77.4">GND_MOTOR</text>
<text x="240.9" y="72.5">Z1_MOT2</text>
<text x="240.9" y="74.9">Z1_MOT3</text>
<text x="240.9" y="77.4">Z1_MOT4</text>
<text x="259.2" y="72.5">Z1_M2</text>
<text x="259.2" y="74.9">Z1_M3</text>
<text x="259.2" y="77.4">Z1_M4</text>
<text x="51.6" y="79.8">IV</text>
<text x="69.5" y="79.8">IV</text>
<text x="186.6" y="82.3">M_HD1</text>
<text x="186.6" y="79.8">M_HD0</text>
<text x="209.9" y="79.8">M_HD0</text>
<text x="209.9" y="82.3">M_HD1</text>
<text x="242.1" y="79.8">Z1_GND</text>
<text x="259.2" y="79.8">GND</text>
<text x="37.2" y="84.8">GND_A_FOTOD</text>
<text x="38.9" y="87.3">GND_VUELTA</text>
<text x="69.5" y="87.3">GND_VUELTA</text>
<text x="69.5" y="84.8">GND_A_FOTOD</text>
<text x="240.9" y="84.8">Z2_MOT1</text>
<text x="240.9" y="87.3">Z2_MOT2</text>
<text x="240.9" y="89.7">Z2_MOT3</text>
<text x="259.2" y="84.8">Z2_M1</text>
<text x="259.2" y="87.3">Z2_M2</text>
<text x="259.2" y="89.7">Z2_M3</text>
<text x="44.1" y="94.6">TAPPING</text>
<text x="69.5" y="94.6">TAPPING</text>
<text x="184.6" y="92.2">GND_I2C</text>
<text x="186.8" y="94.6">5V_I2C</text>
<text x="209.9" y="92.2">GND_I2C</text>
<text x="209.9" y="94.6">5V_I2C</text>
<text x="240.9" y="92.2">Z2_MOT4</text>
<text x="242.1" y="94.6">Z2_GND</text>
<text x="259.2" y="92.2">Z2_M4</text>
<text x="259.2" y="94.6">GND</text>
<text x="37.9" y="97.1">GND_TAPPING</text>
<text x="69.5" y="97.1">GND_TAPPING</text>
<text x="185.6" y="97.1">3V3_I2C</text>
<text x="189.6" y="99.6">SDA</text>
<text x="209.9" y="99.6">SDA</text>
<text x="209.9" y="97.1">3V3_I2C</text>
<text x="240.9" y="99.6">Z3_MOT1</text>
<text x="259.2" y="99.6">Z3_M1</text>
<text x="189.8" y="102">SCL</text>
<text x="209.9" y="102">SCL</text>
<text x="240.9" y="102">Z3_MOT2</text>
<text x="240.9" y="104.5">Z3_MOT3</text>
<text x="240.9" y="106.9">Z3_MOT4</text>
<text x="259.2" y="102">Z3_M2</text>
<text x="259.2" y="104.5">Z3_M3</text>
<text x="259.2" y="106.9">Z3_M4</text>
<text x="94.6" y="110.4" transform="rotate(-90 94.6 110.4)">+Z</text>
<text x="97.1" y="110.4" transform="rotate(-90 97.1 110.4)">-Z</text>
<text x="99.6" y="110.4" transform="rotate(-90 99.6 110.4)">+X</text>
<text x="102" y="110.4" transform="rotate(-90 102 110.4)">-X</text>
<text x="104.5" y="110.4" transform="rotate(-90 104.5 110.4)">+Y</text>
<text x="106.9" y="110.4" transform="rotate(-90 106.9 110.4)">-Y</text>
<text x="109.4" y="110.4" transform="rotate(-90 109.4 110.4)">GND_HV</text>
<text x="139" y="110.4" transform="rotate(-90 139 110.4)">BIAS</text>
<text x="141.4" y="110.4" transform="rotate(-90 141.4 110.4)">HV_8</text>
<text x="143.9" y="110.4" transform="rotate(-90 143.9 110.4)">+Z</text>
<text x="146.4" y="110.4" transform="rotate(-90 146.4 110.4)">-Z_EX</text>
<text x="148.8" y="110.4" transform="rotate(-90 148.8 110.4)">-Z_IN</text>
<text x="151.3" y="110.4" transform="rotate(-90 151.3 110.4)">+X</text>
<text x="153.8" y="110.4" transform="rotate(-90 153.8 110.4)">-X</text>
<text x="156.2" y="110.4" transform="rotate(-90 156.2 110.4)">-Y</text>
<text x="158.7" y="110.4" transform="rotate(-90 158.7 110.4)">+Y</text>
<text x="161.2" y="110.4" transform="rotate(-90 161.2 110.4)">GND_HV</text>
<text x="222.8" y="110.4" transform="rotate(-90 222.8 110.4)">LASER+</text>
<text x="225.2" y="110.4" transform="rotate(-90 225.2 110.4)">LASER-</text>
<text x="232.6" y="110.4" transform="rotate(-90 232.6 110.4)">T+</text>
<text x="235.1" y="110.4" transform="rotate(-90 235.1 110.4)">T-</text>
<text x="242.1" y="109.4">Z3_GND</text>
<text x="259.2" y="109.4">GND</text>
</g>
<g font-size="1.8">
<text x="31.5" y="1.9">5</text>
<text x="89.6" y="1.9">4</text>
<text x="147.8" y="1.9">3</text>
<text x="205.9" y="1.9">2</text>
<text x="264.1" y="1.9">1</text>
<text x=".6" y="23.5">D</text>
<text x="293.8" y="23.5">D</text>
<text x=".6" y="62.2">C</text>
<text x="293.8" y="62.2">C</text>
<text x=".6" y="101">B</text>
<text x="293.8" y="101">B</text>
<text x=".6" y="139.9">A</text>
<text x="293.8" y="139.9">A</text>
<text x="31.5" y="159.6">5</text>
<text x="89.6" y="159.6">4</text>
<text x="147.8" y="159.6">3</text>
<text x="205.9" y="159.6">2</text>
<text x="264.1" y="159.6">1</text>
</g>
</svg>
